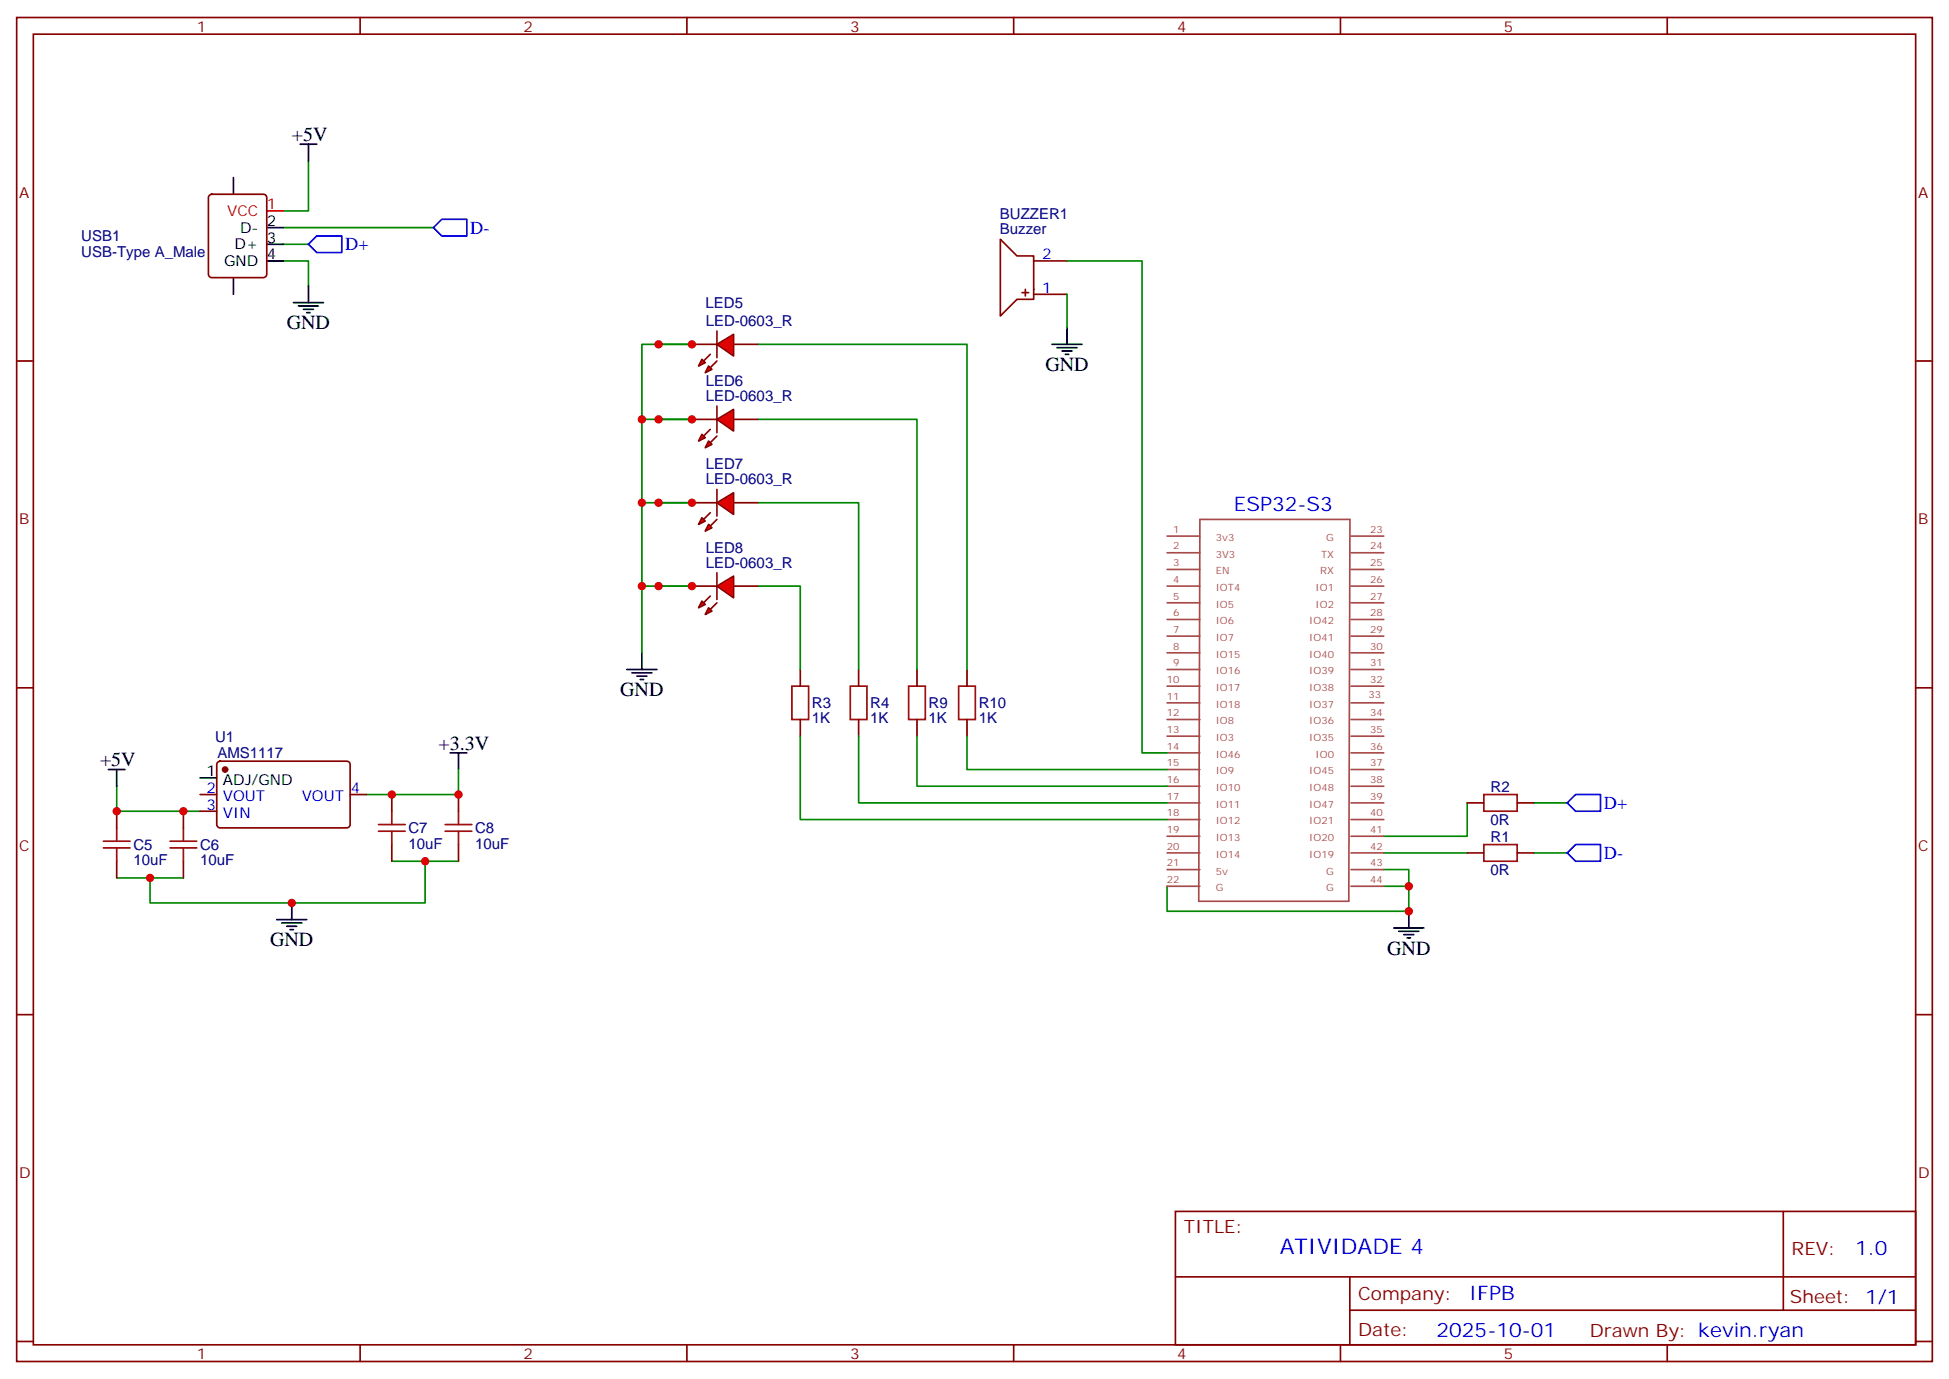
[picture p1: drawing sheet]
<svg xmlns="http://www.w3.org/2000/svg" width="412mm" height="292mm" viewBox="0 0 412 292" stroke-linecap="round" stroke-linejoin="round" font-family="sans-serif">
<g fill="none" stroke="#870000" stroke-width=".35">
<path d="M3.5 3.7h405.4v284.3h-405.4zM7.1 7.2h398.2v277.3h-398.2zM76.2 3.7v3.5M145.3 3.7v3.5M214.5 3.7v3.5M283.6 3.7v3.5M352.8 3.7v3.5M44.3 41.3l.5-.2h10.9a.71 .71 0 0 1 .7 .7v16.2a.76 .76 0 0 1-.7 .7h-10.9a.76 .76 0 0 1-.7-.7v-16.2zM3.5 76.4h3.6M405.3 76.4h3.6M3.5 145.5h3.6M405.3 145.5h3.6"/>
<path d="M24.7 171.6v3.6M38.8 171.6v3.6M42.3 168.1h3.6M42.3 171.6h3.6M46.1 161.2l.5-.2h26.8a.71 .71 0 0 1 .7 .7v12.7a.76 .76 0 0 1-.7 .8h-26.8a.76 .76 0 0 1-.7-.8v-12.7zM74.1 168.1h3.5M82.9 168.1v3.5M82.9 178.7v3.5M97 168.1v3.5M97 178.7v3.5M310.4 169.9h3.6M321 169.9h3.6"/>
<path d="M24.7 182.2v3.5M38.8 182.2v3.5M310.4 180.4h3.6M321 180.4h3.6M3.5 214.7h3.6M405.3 214.7h3.6M248.7 256.3h156.6v28.2h-156.6zM377.3 256.3v20.9M248.7 270.1h156.5M285.6 277.2h119.6M285.6 270.1v14.2M3.5 283.8h3.6"/>
<path d="M76.2 284.5v3.5M145.3 284.5v3.5M214.5 284.5v3.5M283.6 284.5v3.5M352.8 284.5v3.5M405.3 283.8h3.6"/>
</g>
<g fill="none" stroke="#000" stroke-width=".35">
<path d="M49.4 37.6v3.5M63.5 30.5h3.5M65.3 30.5v3.5M49.4 58.7v3.6M56.4 55.2h3.6M56.4 51.7h3.6M56.4 48.2h3.6M62.1 64h6.3M63.1 64.7h4.3M64.2 65.4h2.1M64.9 66.1h.7M65.3 60.5v3.5"/>
<path d="M95.2 159.3h3.6M97 159.3v3.5M22.9 162.8h3.6M24.7 162.8v3.5M42.3 164.6h3.6M58.6 194.6h6.3M59.6 195.3h4.3M60.7 196h2.1M61.4 196.7h.7M61.7 191v3.6M294.9 196.3h6.4M296 197h4.2"/>
<path d="M297 197.7h2.2M297.7 198.4h.7M298.1 192.8v3.5"/>
</g>
<g fill="none" stroke="#008700" stroke-width=".35">
<path d="M65.3 34v10.6h-5.3M60 55.2h5.3v5.3M60 51.7h5.3M60 48.2h31.7M24.7 166.3v5.3h17.6M97 162.8v5.3h-19.4M310.4 169.9v7h-17.6M324.6 169.9h7M24.7 185.7h14.1M82.9 182.2h14.1M90 182.2v8.8h-58.3v-5.3M246.9 187.5v5.3h51.2v-5.3h-5.3"/>
<path d="M292.8 184h5.3v3.5M292.8 180.4h17.6M324.6 180.4h7"/>
</g>
<circle cx="47.6" cy="162.8" r=".53" fill="#870000" stroke="#870000" stroke-width=".35"/>
<g fill="none" stroke="#a10000" stroke-width=".35">
<path d="M21.9 179.4h5.6M21.9 178h5.6M24.7 175.2v2.8M24.7 179.4v2.8M36 179.4h5.6M36 178h5.6M38.8 175.2v2.8M38.8 179.4v2.8M80.1 175.9h5.6M80.1 174.4h5.6M82.9 171.6v2.8M82.9 175.9v2.8"/>
<path d="M94.2 175.9h5.6M94.2 174.4h5.6M97 171.6v2.8M97 175.9v2.8M314 178.7h7v3.5h-7zM314 168.1h7v3.5h-7z"/>
</g>
<path d="M65.3 51.7l1.7-1.8h5.3v3.5h-5.3zM91.7 48.2l1.8-1.8h5.3v3.5h-5.3zM333.4 168.1h5.3v3.5h-5.3l-1.8-1.7zM331.6 180.4l1.8-1.7h5.3v3.5h-5.3z" fill="none" stroke="#00f" stroke-width=".35"/>
<path d="M56.4 44.6h3.6" fill="none" stroke="#f00" stroke-width=".35"/>
<g fill="none" stroke="#a64a4a" stroke-width=".35">
<path d="M246.9 113.4h7M246.9 116.9h7M253.9 109.9h31.7l-.2 80.8h-31.8zM285.9 113.4h6.9M285.9 116.9h6.9M246.9 120.5h7M246.9 124h7M246.9 127.5h7M246.9 131.1h7M246.9 134.6h7M246.9 138.1h7M285.9 120.5h6.9"/>
<path d="M285.9 124h6.9M285.9 127.5h6.9M285.9 131.1h6.9M285.9 134.6h6.9M285.9 138.1h6.9M246.9 141.6h7M246.9 145.2h7M246.9 148.7h7M246.9 152.2h7M246.9 155.8h7M246.9 159.3h7M285.9 141.6h6.9"/>
<path d="M285.9 145.2h6.9M285.9 148.7h6.9M285.9 152.2h6.9M285.9 155.8h6.9M285.9 159.3h6.9M246.9 162.8h7M246.9 166.3h7M246.9 169.9h7M246.9 173.4h7M246.9 176.9h7M285.9 162.8h6.9M285.9 166.3h6.9"/>
<path d="M285.9 169.9h6.9M285.9 173.4h6.9M285.9 176.9h6.9M246.9 180.4h7M246.9 184h7M246.9 187.5h7M285.9 180.4h6.9M285.9 184h6.9M285.9 187.5h6.9"/>
</g>
<g fill="#f00" stroke="#870000" stroke-width=".35">
<path d="M151.7 72.8l3.5-2.1v4.6z"/>
<path d="M151.7 70v5.7z"/>
</g>
<g fill="#870000" stroke="#870000" stroke-width=".35">
<path d="M151.7 76.4l-1.4 1.4z"/>
<path d="M150.3 75l-1.4 1.4z"/>
</g>
<g fill="#f00" stroke="#870000" stroke-width=".35">
<path d="M149.9 77.4l.7 .7-1.4 .7z"/>
<path d="M148.5 76l.7 .7-1.4 .7z"/>
</g>
<path d="M146.4 72.8h5.3M155.2 72.8h5.3" fill="none" stroke="#870000" stroke-width=".35"/>
<g fill="#f00" stroke="#870000" stroke-width=".35">
<path d="M151.7 88.7l3.5-2.1v4.6z"/>
<path d="M151.7 85.9v5.6z"/>
</g>
<g fill="#870000" stroke="#870000" stroke-width=".35">
<path d="M151.7 92.3l-1.4 1.4z"/>
<path d="M150.3 90.8l-1.4 1.5z"/>
</g>
<g fill="#f00" stroke="#870000" stroke-width=".35">
<path d="M149.9 93.3l.7 .7-1.4 .7z"/>
<path d="M148.5 91.9l.7 .7-1.4 .7z"/>
</g>
<path d="M146.4 88.7h5.3M155.2 88.7h5.3" fill="none" stroke="#870000" stroke-width=".35"/>
<g fill="#f00" stroke="#870000" stroke-width=".35">
<path d="M151.7 106.4l3.5-2.2v4.6z"/>
<path d="M151.7 103.5v5.7z"/>
</g>
<g fill="#870000" stroke="#870000" stroke-width=".35">
<path d="M151.7 109.9l-1.4 1.4z"/>
<path d="M150.3 108.5l-1.4 1.4z"/>
</g>
<g fill="#f00" stroke="#870000" stroke-width=".35">
<path d="M149.9 110.9l.7 .8-1.4 .7z"/>
<path d="M148.5 109.5l.7 .7-1.4 .7z"/>
</g>
<path d="M146.4 106.4h5.3M155.2 106.4h5.3" fill="none" stroke="#870000" stroke-width=".35"/>
<g fill="#f00" stroke="#870000" stroke-width=".35">
<path d="M151.7 124l3.5-2.1v4.6z"/>
<path d="M151.7 121.2v5.6z"/>
</g>
<g fill="#870000" stroke="#870000" stroke-width=".35">
<path d="M151.7 127.5l-1.4 1.4z"/>
<path d="M150.3 126.1l-1.4 1.4z"/>
</g>
<g fill="#f00" stroke="#870000" stroke-width=".35">
<path d="M149.9 128.6l.7 .7-1.4 .7z"/>
<path d="M148.5 127.2l.7 .7-1.4 .7z"/>
</g>
<g fill="none" stroke="#870000" stroke-width=".35">
<path d="M211.7 50.6l3.5 3.6h3.5v9.1h-3.5l-3.5 3.6zM218.7 55.2h7.1M216.3 61.9h1.4M217 61.2v1.4M218.7 62.3h7.1M146.4 124h5.3M155.2 124h5.3M169.3 141.6v3.6M169.3 152.2v3.6M181.7 141.6v3.6M181.7 152.2v3.6M194 141.6v3.6"/>
<path d="M194 152.2v3.6M204.6 141.6v3.6M204.6 152.2v3.6"/>
</g>
<path d="M167.6 145.2h3.5v7h-3.5zM179.9 145.2h3.5v7h-3.5zM192.3 145.2h3.5v7h-3.5zM202.8 145.2h3.6v7h-3.6z" fill="none" stroke="#a10000" stroke-width=".35"/>
<path d="M222.6 72.8h6.4M223.7 73.6h4.2M224.7 74.3h2.1M225.4 75h.7M225.8 69.3v3.5M135.8 138.1v3.5M132.6 141.6h6.4M133.7 142.3h4.2M134.8 143.1h2.1M135.5 143.8h.7" fill="none" stroke="#000" stroke-width=".35"/>
<g fill="none" stroke="#008700" stroke-width=".35">
<path d="M225.8 55.2h15.9v104.1h5.2M139.3 72.8h7.1h-10.6v65.3M160.5 72.8h44.1v68.8M225.8 62.3v7M135.8 88.7h10.6M160.5 88.7h33.5v52.9M135.8 106.4h10.6M160.5 106.4h21.2v35.2M135.8 124h10.6M160.5 124h8.8v17.6M169.3 155.8v17.6h77.6M181.7 155.8v14.1h65.2"/>
<path d="M194 155.8v10.5h52.9M204.6 155.8v7h42.3"/>
</g>
<g fill="#c00">
<circle cx="97" cy="168.1" r=".88"/>
<circle cx="61.7" cy="191" r=".88"/>
<circle cx="90" cy="182.2" r=".88"/>
<circle cx="31.8" cy="185.7" r=".88"/>
<circle cx="82.9" cy="168.1" r=".88"/>
<circle cx="24.7" cy="171.6" r=".88"/>
<circle cx="38.8" cy="171.6" r=".88"/>
<circle cx="298.1" cy="192.8" r=".88"/>
<circle cx="298.1" cy="187.5" r=".88"/>
<circle cx="135.8" cy="124" r=".88"/>
<circle cx="135.8" cy="106.4" r=".88"/>
<circle cx="135.8" cy="88.7" r=".88"/>
<circle cx="139.3" cy="124" r=".88"/>
<circle cx="146.4" cy="124" r=".88"/>
<circle cx="139.3" cy="106.4" r=".88"/>
<circle cx="146.4" cy="106.4" r=".88"/>
<circle cx="139.3" cy="88.7" r=".88"/>
<circle cx="146.4" cy="88.7" r=".88"/>
<circle cx="139.3" cy="72.8" r=".88"/>
<circle cx="146.4" cy="72.8" r=".88"/>
</g>
<text font-size="4.6" fill="#00f" x="270.8" y="265.3">ATIVIDADE 4</text>
<g font-size="4.2">
<text x="61.7" y="29.8">+5V</text>
<text x="60.7" y="69.7">GND</text>
<text x="221.2" y="78.5">GND</text>
<text x="131.2" y="147.3">GND</text>
<text x="92.8" y="158.6">+3.3V</text>
<text x="21.2" y="162.1">+5V</text>
<text x="57.1" y="200.2">GND</text>
<text x="293.5" y="202">GND</text>
</g>
<g font-size="4.2" fill="#00f">
<text x="261.1" y="108.1">ESP32-S3</text>
<text x="392.5" y="265.6">1.0</text>
<text x="310.9" y="275.1">IFPB</text>
<text x="304" y="282.9">2025-10-01</text>
</g>
<g font-size="3.9" fill="#00f">
<text x="73" y="53">D+</text>
<text x="99.5" y="49.5">D-</text>
<text x="339.4" y="171.2">D+</text>
<text x="339.4" y="181.8">D-</text>
</g>
<g font-size="3.9" fill="#800">
<text x="250.5" y="260.9">TITLE:</text>
<text x="379.1" y="265.6">REV:</text>
<text x="287.4" y="275.1">Company:</text>
<text x="378.7" y="275.7">Sheet: 1/1</text>
<text x="287.4" y="282.8">Date:</text>
<text x="336.4" y="282.8">Drawn By: kevin.ryan</text>
</g>
<g font-size="3.2" fill="#800">
<text x="41.6" y="6.7">1</text>
<text x="110.8" y="6.7">2</text>
<text x="179.9" y="6.7">3</text>
<text x="249.1" y="6.7">4</text>
<text x="318.2" y="6.7">5</text>
<text x="4.1" y="41.8">A</text>
<text x="405.9" y="41.8">A</text>
<text x="4.1" y="110.9">B</text>
<text x="405.9" y="110.9">B</text>
<text x="4.1" y="180.1">C</text>
<text x="405.9" y="180.1">C</text>
<text x="4.1" y="249.2">D</text>
<text x="405.9" y="249.2">D</text>
<text x="41.6" y="287.5">1</text>
<text x="110.8" y="287.5">2</text>
<text x="179.9" y="287.5">3</text>
<text x="249.1" y="287.5">4</text>
<text x="318.2" y="287.5">5</text>
</g>
<g font-size="3.2" fill="#f00">
<text x="48.1" y="45.7">VCC</text>
<text x="56.4" y="44.3">1</text>
</g>
<g font-size="3.2">
<text x="56.4" y="47.8">2</text>
<text x="49.6" y="52.7">D+</text>
<text x="50.8" y="49.2">D-</text>
<text x="56.4" y="51.3">3</text>
<text x="47.4" y="56.3">GND</text>
<text x="56.4" y="54.9">4</text>
<text x="43.7" y="164.2">1</text>
<text x="47.2" y="166">ADJ/GND</text>
</g>
<g font-size="3.2" fill="#000080">
<text x="211.6" y="46.4">BUZZER1</text>
<text x="17.2" y="51.1">USB1</text>
<text x="211.6" y="49.6">Buzzer</text>
<text x="17.2" y="54.3">USB-Type A_Male</text>
<text x="149.3" y="65.2">LED5</text>
<text x="149.3" y="69">LED-0603_R</text>
<text x="149.3" y="81.7">LED6</text>
<text x="149.3" y="84.8">LED-0603_R</text>
<text x="149.3" y="99.3">LED7</text>
<text x="149.3" y="102.5">LED-0603_R</text>
<text x="149.3" y="116.9">LED8</text>
<text x="149.3" y="120.1">LED-0603_R</text>
<text x="171.8" y="149.9">R3</text>
<text x="184.1" y="149.9">R4</text>
<text x="196.5" y="149.9">R9</text>
<text x="207.1" y="149.9">R10</text>
<text x="171.8" y="153">1K</text>
<text x="184.1" y="153">1K</text>
<text x="196.5" y="153">1K</text>
<text x="207.1" y="153">1K</text>
<text x="45.5" y="156.9">U1</text>
<text x="46" y="160.5">AMS1117</text>
<text x="315.4" y="167.5">R2</text>
<text x="28.2" y="179.8">C5</text>
<text x="42.3" y="179.8">C6</text>
<text x="86.4" y="179.5">10uF</text>
<text x="86.4" y="176.3">C7</text>
<text x="100.5" y="179.5">10uF</text>
<text x="100.5" y="176.3">C8</text>
<text x="315.4" y="178.1">R1</text>
<text x="315.4" y="174.6">0R</text>
<text x="28.2" y="183">10uF</text>
<text x="42.3" y="183">10uF</text>
<text x="315.4" y="185.1">0R</text>
</g>
<g font-size="3.2" fill="#00f">
<text x="220.5" y="54.9">2</text>
<text x="220.5" y="61.9">1</text>
<text x="43.7" y="167.7">2</text>
<text x="74.3" y="167.7">4</text>
<text x="43.7" y="171.3">3</text>
<text x="47.2" y="173">VIN</text>
<text x="47.2" y="169.5">VOUT</text>
<text x="63.8" y="169.5">VOUT</text>
</g>
<g font-size="2.1" fill="#a54b4b">
<text x="248.3" y="112.7">1</text>
<text x="289.9" y="112.7">23</text>
<text x="248.3" y="116.3">2</text>
<text x="248.3" y="119.8">3</text>
<text x="257.2" y="114.5">3v3</text>
<text x="257.2" y="118">3V3</text>
<text x="279.5" y="118">TX</text>
<text x="280.6" y="114.5">G</text>
<text x="289.9" y="116.3">24</text>
<text x="289.9" y="119.8">25</text>
<text x="248.3" y="123.3">4</text>
<text x="257.2" y="121.5">EN</text>
<text x="257.2" y="125">IOT4</text>
<text x="278.4" y="125">IO1</text>
<text x="279.4" y="121.5">RX</text>
<text x="289.9" y="123.3">26</text>
<text x="248.3" y="126.8">5</text>
<text x="248.3" y="130.4">6</text>
<text x="257.2" y="128.6">IO5</text>
<text x="278.4" y="128.6">IO2</text>
<text x="289.9" y="126.8">27</text>
<text x="289.9" y="130.4">28</text>
<text x="248.3" y="133.9">7</text>
<text x="248.3" y="137.4">8</text>
<text x="257.2" y="132.1">IO6</text>
<text x="257.2" y="135.6">IO7</text>
<text x="277" y="132.1">IO42</text>
<text x="277" y="135.6">IO41</text>
<text x="289.9" y="133.9">29</text>
<text x="289.9" y="137.4">30</text>
<text x="248.3" y="140.9">9</text>
<text x="257.2" y="139.2">IO15</text>
<text x="257.2" y="142.7">IO16</text>
<text x="277" y="139.2">IO40</text>
<text x="277" y="142.7">IO39</text>
<text x="289.9" y="140.9">31</text>
<text x="246.9" y="144.5">10</text>
<text x="246.9" y="148">11</text>
<text x="257.2" y="146.2">IO17</text>
<text x="257.2" y="149.7">IO18</text>
<text x="277" y="146.2">IO38</text>
<text x="277" y="149.7">IO37</text>
<text x="289.6" y="147.6">33</text>
<text x="289.9" y="144.5">32</text>
<text x="246.9" y="151.5">12</text>
<text x="246.9" y="155.1">13</text>
<text x="257.2" y="153.3">IO8</text>
<text x="277" y="153.3">IO36</text>
<text x="289.9" y="151.5">34</text>
<text x="289.9" y="155.1">35</text>
<text x="246.9" y="158.6">14</text>
<text x="257.2" y="156.8">IO3</text>
<text x="257.2" y="160.3">IO46</text>
<text x="277" y="156.8">IO35</text>
<text x="278.4" y="160.3">IO0</text>
<text x="289.9" y="158.6">36</text>
<text x="246.9" y="162.1">15</text>
<text x="246.9" y="165.6">16</text>
<text x="257.2" y="163.8">IO9</text>
<text x="257.2" y="167.4">IO10</text>
<text x="277" y="163.8">IO45</text>
<text x="277" y="167.4">IO48</text>
<text x="289.9" y="162.1">37</text>
<text x="289.9" y="165.6">38</text>
<text x="246.9" y="169.2">17</text>
<text x="246.9" y="172.7">18</text>
<text x="257.2" y="170.9">IO11</text>
<text x="277" y="170.9">IO47</text>
<text x="289.9" y="169.2">39</text>
<text x="289.9" y="172.7">40</text>
<text x="246.9" y="176.2">19</text>
<text x="246.9" y="179.8">20</text>
<text x="257.2" y="174.4">IO12</text>
<text x="257.2" y="178">IO13</text>
<text x="277" y="174.4">IO21</text>
<text x="277" y="178">IO20</text>
<text x="289.9" y="176.2">41</text>
<text x="289.9" y="179.8">42</text>
<text x="246.9" y="183.3">21</text>
<text x="257.2" y="181.5">IO14</text>
<text x="257.2" y="185">5v</text>
<text x="277" y="181.5">IO19</text>
<text x="280.6" y="185">G</text>
<text x="289.9" y="183.3">43</text>
<text x="246.9" y="186.8">22</text>
<text x="257.2" y="188.5">G</text>
<text x="280.6" y="188.5">G</text>
<text x="289.9" y="186.8">44</text>
</g>
</svg>
